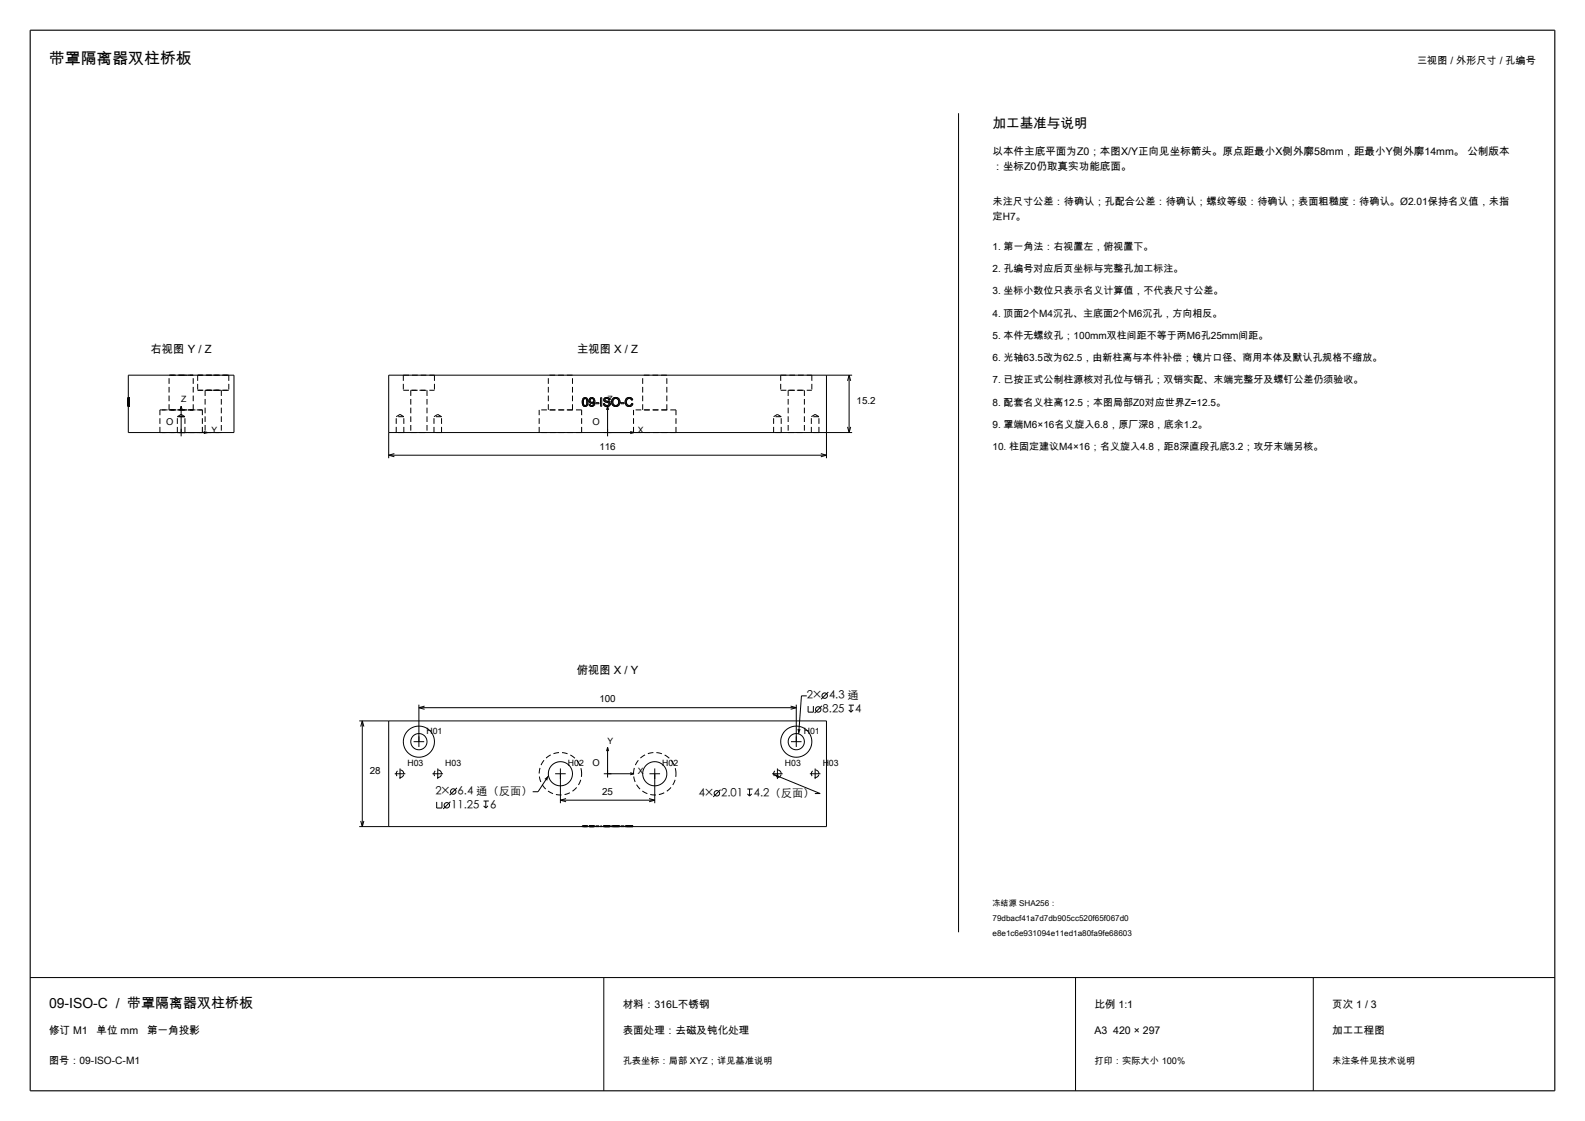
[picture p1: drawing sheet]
<svg xmlns="http://www.w3.org/2000/svg" width="420mm" height="297mm" viewBox="0 0 420 297" stroke-linecap="round" stroke-linejoin="round" font-family="sans-serif">
<path d="M8 8h404v281h-404z" fill="none" stroke="#000" stroke-width=".3"/>
<g fill="none" stroke="#000" stroke-width=".26">
<path d="M254 30v217M34 99.4h28v15.2h-28zM219 99.4v22M225 99.4v15.2M225 99.4l-.4 1.5M225 99.4l.4 1.5M225.8 99.4h-122.8v22M48 107.6v8M48 107.6l-.3 1M48 107.6l.3 1M54 114.3l1 .3-1 .3M103 114.6h122.8"/>
<path d="M154.3 106.5l.2 .9 .5 .3M154.3 106.3v.2M154.4 105.9l-.1 .6M154.4 105.9h.1M154.4 105.8v.1M154.5 105.6v.1M154.6 106.5l.1 .8M154.6 106.5v.1M154.6 106.7l.1 .6M154.7 107.3l.3 .2M154.7 107.3h.1M154.7 105.7l-.1 .8"/>
<path d="M154.8 105.7h-.1M154.8 105.4h-.1M154.9 105.3l-.1 .1M155 107.5h.1M155 105.6l.4 .2M155 105.6l-.3 .1M155 105.6h.1M155 105.3l-.4 .2-.2 .4M155 105.3l.6 .3M155 105.3h-.1M155.1 105.3h.1M155.1 107.5h-.1"/>
<path d="M155.2 107.7h-.2M155.4 105.7v.1M155.4 105.8l.1 .7M155.4 107.3l-.4 .2M155.4 107.3h.1M155.4 107.6h.1M155.4 105.5h.1M155.5 106.9l-.1 .4M155.5 106.8v.1M155.5 106.5l-.1 .8M155.5 106.5v.1M155.5 105.5l.1 .1"/>
<path d="M155.6 105.6l.1 .4M155.6 107.4h.1M155.7 105.8v.2M155.7 107.3h.1M155.7 107.2l-.2 .4-.5 .1M155.7 107.2h.1M155.7 106l.1 .5M155.7 106h.1M155.8 106.1h.1M155.8 106.9v.1M155.8 106.3h.1M155.8 106.4v.1"/>
<path d="M155.8 106.5l-.1 .7M155.8 106.5v.2M156.1 106.1a.7 .7 0 0 0 .7 .8M156.1 106.1v.3M156.1 107.1l.2 .4M156.1 107.1v.1M156.2 107.3v.1M156.2 107.4l.1 .1M156.3 107.5l.5 .2M156.3 107.5l.2 .1M156.4 106.1l.1 .4M156.4 106.1v.1"/>
<path d="M156.4 106.1h.1M156.4 107.1l.1 .3M156.4 107.1h-.3M156.4 107.1v.1M156.5 106.4v.1M156.5 107.3v.1M156.5 106.5l.3 .1 .4-.1M156.5 105.7l-.1 .4M156.5 105.7v.1M156.5 107.4l.3 .1M156.6 105.7h-.1M156.6 107.7h.1"/>
<path d="M156.7 107.4l.1 .1M156.7 107.7h.1M156.8 107.5h.1M156.8 105.3l.4 .2M156.8 105.3a.73 .73 0 0 0-.7 .8M156.8 105.3h.1M156.9 105.6l.3 .1M156.9 105.6l-.4 .1M156.9 105.6h-.1M156.9 107.7h-.1M156.9 106.9h-.1M156.9 105.6h.1"/>
<path d="M157 107.4h-.1M157.1 106.8l-.3 .1M157.1 106.8l-.1 .1M157.1 107.6l-.1 .1M157.1 105.7h.1M157.1 105.4l.1 .1M157.2 105.7l.1 .4M157.2 106.7l-.1 .1M157.2 107.2l-.4 .3M157.2 105.8h.1M157.2 106.4v.1M157.2 107.2h.1"/>
<path d="M157.2 107.6l-.4 .1M157.2 107.6h.1M157.2 105.5l.3 .3M157.2 105.5l.2 .1M157.3 105.9v.2M157.3 106.6h.1M157.3 107l-.1 .2M157.3 107l-.1 .1M157.3 106.1l-.1 .4M157.3 106.1v.1M157.3 106.9v.1M157.3 106.6l-.2 .2"/>
<path d="M157.3 106.6v.4M157.4 107.4h.1M157.5 105.7v.1M157.5 107.2h.1M157.5 105.8l.1 .7M157.5 105.8h.1M157.5 107.2l-.3 .4M157.6 106h.1M157.6 106.8l-.1 .4M157.6 106.3v.2M157.6 106.5l-.1 .7M157.6 106.5v.1"/>
<path d="M157.9 106.7h.8v.3h-.8zM159.1 105.3h.3v2.4h-.3zM159.9 107.1h.1M160 107.3h.1M160 105.9l.1 .3M160 105.9v.1M160 105.9h.1M160 107.3l.3 .3M160 107.3l.1 .1M160 106.2h.1M160.1 106.2l.2 .2M160.1 105.6l-.1 .3"/>
<path d="M160.1 105.6l-.1 .1M160.1 106.3h.1M160.1 105.5v.1M160.2 106.4h.1M160.3 107.6h.1M160.3 105.9l.1 .2M160.3 107.2l.2 .2M160.3 107.2l-.1-.3h-.3l.1 .4M160.3 107.2l.1 .1M160.3 106l.1 .1M160.3 105.8v.1M160.3 106.4l.4 .2"/>
<path d="M160.3 105.4h.1M160.3 107.6l.6 .1M160.4 106.1l.4 .2M160.4 106.1l.1 .1M160.4 105.7l-.1 .2M160.4 105.7l-.1 .1M160.4 106.5h.1M160.4 107.6l.1 .1M160.5 107.7h.1M160.5 107.4h.7M160.5 107.4h.2M160.6 107.7h.1"/>
<path d="M160.6 107.7h.3M160.7 106.6h.1M160.7 107.4h.1M160.7 105.6h.1M160.7 106.6l.5 .1M160.8 106.3h.1M160.8 105.3l.7 .3 .2 .4h-.3M160.8 105.3l-.7 .3M160.8 105.3h-.3M160.8 105.3h.1M160.8 105.6l-.4 .1M160.8 105.6l.4 .1"/>
<path d="M160.8 105.6h.1M160.8 106.3l.5 .1M160.8 106.6h.1M161 106.6h.1M161 106.3h.1M161 107.4h.1M161 107.6v8M161 107.6l-.3 1M161 107.6l.3 1M161 105.3h.1M161.1 107.7h-.2M161.1 106.4h.1"/>
<path d="M161.1 106.7h.1M161.1 105.6l.1 .1M161.2 106.7l.2 .1M161.2 107.7h-.1M161.2 107.4h-.2M161.2 105.7l.2 .3M161.3 107.3h.1M161.3 106.4l.4 .6M161.3 106.4l.1 .1M161.4 106h.1M161.4 107.2l-.2 .2M161.4 107.2l-.1 .1"/>
<path d="M161.4 106.8v.2M161.4 106.9v.1M161.4 107.1v.1M161.4 107v.2M161.4 107.5v.1M161.5 106.5h.1M161.6 105.8h.1M161.6 107.4l-.7 .3M161.6 107.4h.1M161.7 107.1l-.1 .3M161.7 107l-.1 .4M161.7 107v.1"/>
<path d="M162.1 106.5l.1 .6M162.1 106.5v.2M162.1 107l.1 .1M162.2 107.1l.4 .4 .6 .2M162.4 105.6l-.3 .9M162.4 105.6l-.3 .5M162.4 106.5v.4M162.4 106.5l.2 .7M162.6 107.2l.6 .2M162.6 107.2h.1M162.6 105.8l-.2 .7M162.7 105.7l-.1 .1"/>
<path d="M162.8 107.6h.1M162.9 107.7h.2M163.1 107.4h.1M163.1 105.3l-.7 .3M163.2 105.3l.5 .2M163.2 105.3l-.8 .3M163.2 105.3h.1M163.2 105.6l.7 .4M163.2 105.6l-.6 .2M163.2 105.6h.1M163.2 105.6h-.1M163.2 107.7h.1"/>
<path d="M163.3 107.7h.1M163.4 105.6h.1M163.5 105.4h.1M163.7 105.8h.1M163.7 107.6l-.5 .1M163.7 107.6l-.4 .1M163.7 107.2l-.5 .2M163.7 105.5l.4 .4 .2 .6M163.7 105.5l.3 .1M163.7 105.8l.2 .2M163.8 107.5l-.1 .1M163.8 107.1l-.1 .1"/>
<path d="M163.9 106l.1 .5M164 106.5l-.1 .5M164 106.5l-.3 .7M164 107.4h-.1M164.1 107.2v.1M164.2 106.2h.1M164.2 106.8h.1M164.3 106.6h.1M164.3 106.4v.1M164.3 106.5l-.2 .6-.4 .5M164.3 106.5v.1M164.5 106.7h.9v.3h-.9z"/>
<path d="M165.7 106.5l.1 .6M165.7 106.4v.1M165.7 106.6h.1M165.7 106.8l.1 .3M165.7 106.1v.1M165.8 107.1l.3 .4M165.8 107.1l.1 .2M165.8 105.9l-.1 .6M165.8 105.9h.1M165.9 107.3h.1M166 106.5l.1 .5M166 106.5v.1"/>
<path d="M166 106.3h.1M166 107.4l.1 .1M166 106.9l.1 .1M166 106v.5M166 106v.2M166.1 107l.2 .3M166.1 107.1v.1M166.1 107.5l.7 .2M166.2 105.4l-.4 .5M166.2 105.8l-.2 .2M166.2 107.3h.1M166.3 105.7l-.3 .3"/>
<path d="M166.3 107.3l.4 .1M166.4 107.4h.3M166.4 107.7h.4M166.5 105.6l-.2 .1M166.7 105.3l-.5 .1M166.7 105.6l-.4 .1M166.7 105.6l.4 .1M166.7 105.6h-.2M166.8 105.3l.5 .2M166.8 105.3l-.6 .1M166.8 105.3h.1M166.9 105.6h.1"/>
<path d="M167 105.3h.1M167 114.3l1 .3-1 .3M167.1 105.7l.3 .3M167.1 105.7l.1 .1M167.2 105.4l.1 .1M167.3 107.2h.1M167.3 105.9l.1 .1M167.3 105.5l.4 .5h-.3M167.3 105.5l.3 .2M167.4 107.5l-.6 .2M167.4 106.8l.3 .1-.3 .6M167.4 106.8l-.2 .5-.5 .1"/>
<path d="M167.4 106.8v.1M167.5 107.4l-.1 .1M167.7 107h.1M224.6 113.1l.4 1.5M225.4 113.1l-.4 1.5M103 120.6h116M103 120.6l1.5 .4M104.5 120.2l-1.5 .4M217.5 120.2l1.5 .4M219 120.6l-1.5 .4M95.2 191h123.8v28h-123.8M96 191v28"/>
<path d="M96 191l-.4 1.5M96 191l.4 1.5M103 191v28M109.6 196.5h2.8M111 186.7v11.2M111 187.5h100M111 187.5l1.5 .4M112.5 187.1l-1.5 .4M161 198v8M161 198l-.3 1M161 198l.3 1M209.5 187.1l1.5 .4"/>
<path d="M209.6 196.5h2.8M211 186.7v11.2M211 187.5l-1.5 .4M213.8 184.4h-1.4l-.8 10M214.1 187.1v1.6h1.4v-1.6M217.8 187l-1.9 1.9M219.5 183.3l-1.9 2M224.9 186.8h1.4M224.9 188.1l.6 .6M225.5 186.8v1.9M226.1 188.1l-.6 .6M95.6 217.5l.4 1.5"/>
<path d="M96.4 217.5l-.4 1.5M104.6 205h2.8M106 203.6v2.8M114.6 205h2.8M115.7 212.5v1.6h1.4v-1.6M116 203.6v2.8M119.4 212.4l-2 1.9M121.1 208.7l-2 2M128.1 212.2h1.4M128.2 213.5l.5 .6M128.7 212.2v1.9M129.3 213.5l-.6 .6"/>
<path d="M145.3 205.5l-2.7 4.3h-1.4M147.1 205h2.8M148.5 203.6v9.2M148.5 212h25M148.5 212l1.5 .4M150 211.6l-1.5 .4M160 205h8M167 204.7l1 .3M168 205l-1 .3M172 211.6l1.5 .4M172.1 205h2.8M173.5 203.6v9.2"/>
<path d="M173.5 212l-1.5 .4M190.9 209.2l-1.9 1.9M198 209h1.4M198.1 210.3l.5 .6M198.6 209v1.9M199.2 210.3l-.6 .6M204.6 205h2.8M205 205.2l12.3 5h-1.4M206 203.6v2.8M214.6 205h2.8M216 203.6v2.8M8 259h404"/>
<path d="M160 259v30M285 259v30M348 259v30"/>
<circle cx="111" cy="196.5" r="2.15"/>
<circle cx="111" cy="196.5" r="4.1"/>
<circle cx="211" cy="196.5" r="2.15"/>
<circle cx="211" cy="196.5" r="4.1"/>
<circle cx="216.8" cy="188" r=".72"/>
<circle cx="218.5" cy="184.3" r=".72"/>
<circle cx="118.4" cy="213.4" r=".72"/>
<circle cx="120.1" cy="209.7" r=".72"/>
<circle cx="148.5" cy="205" r="3.2"/>
<circle cx="173.5" cy="205" r="3.2"/>
<circle cx="190" cy="210.2" r=".72"/>
</g>
<g fill="none" stroke="#000" stroke-width=".26" stroke-dasharray="1.5 .8" stroke-linecap="butt">
<path d="M44.8 99.4h3.2M48 99.4h3.2M51.2 99.4h-6.4M52.4 99.4h4.1M52.4 99.4v4M56.5 99.4h4.1M60.6 99.4h-8.2M60.6 99.4v4M106.9 99.4h8.2M106.9 99.4v4M115.1 99.4v4M151.7 99.4h-6.4"/>
<path d="M176.7 99.4h-6.4M206.9 99.4h8.2M206.9 99.4v4M215.1 99.4v4M34 105.3v.2M34 105.5v.4M34 105.9v.6M34 106.5v1M34 107.5v.2M34 107.7v-.1M34 107.6v-.4M34 107.2v-.7"/>
<path d="M34 106.5v-.5M34 106v-.4M34 105.6v-.2M34 105.4v-.1M34 107.5v-.1M34 107.4v-.3M34 107.1v.4M34 106.5v-.7M34 105.8v-.3M34 105.5v-.2M34 105.5v.6M34 106.1v.6"/>
<path d="M34 106.7v.2M34 106.9v-.1M34 106.8v-.2M34 106.6v.4M34 107v.2M34 107.2v.2M34 107.4v.1M34 106.7v.3M34 105.3v2.4M34 107.4v-.2M34 107.2v-.3M34 106.9v.4"/>
<path d="M34 107.3v.3M34 107.6v.1M34 107.6v-.2M34 107.4v-.4M34 107v-.3M34 106.7v-.3M34 106.4v-.1M34 106.3v-.2M34 106.1v-.2M34 105.9v-.2M34 105.7v-.1M34 105.6v.1"/>
<path d="M34 105.7v.3M34 105.3v.1M34 105.4v.2M34 105.6v.3M34 105.9v.3M34 106.2v.2M34 106.4v.2M34 106.6v.1M34 106.7v.1M34 106.8v.2M34 107.7v-.2M34 107.5v-.6"/>
<path d="M34 106.8v.5M34 107.3v.1M34 107.4v-.1M34 107.3v-.3M34 107v-.5M34 106v-.3M34 106v-.5M34 105.4v.5M34 106.5v.6M34 105.3v.3M34 105.6v.9M34 107.6v-.5"/>
<path d="M34 107.1v-.6M34 106.5v-.6M34 105.9v-.4M34 105.3h.2M34 107.7h.2M34 107.5h.2M34 106.6h.2M34 106.9h.2M34 107.1h.2M34 106.7h.2M34 107h.2M34 107.4h.2"/>
<path d="M34 106h.2M34 105.6h.2M34 106.8h.2M34 107.3v-.8M34 107.5v-.2M34 107.3v.2M34 106.5v.8M34 105.8v.7M34 105.6v.2M34 106.5v-.8M34 105.7v.4M34 106.1v-.4"/>
<path d="M34 106.5v-.4M34 106.6v-.1M34 106.5v.1M34 106.1v.4M34 106.5v.7M34 106v.5M34 105.8v-.2M34.2 105.5v-.2M34.2 105.3v.1M34.2 105.4v.2M34.2 105.6v.4M34.2 106v.5"/>
<path d="M34.2 106.5v.7M34.2 107.2v.4M34.2 107.6v.1M34.2 107.7v-.2M34.2 107.5v-1M34.2 106.5v-.6M34.2 105.9v-.4M34.2 107.4v.1M34.2 107.5v-.1M34.2 107.4v-.2M34.2 107.2v-.2M34.2 107v-.4"/>
<path d="M34.2 106.6v.2M34.2 106.8v.1M34.2 106.9v-.2M34.2 106.7v-.6M34.2 106.1v-.6M34.2 105.3v.2M34.2 105.5v.3M34.2 105.8v.7M34.2 107.5v-.4M34.2 107.1v.3M34.2 106.7v.3M34.2 105.3v2.4"/>
<path d="M34.2 107.2v.2M34.2 107v-.2M34.2 106.8v-.1M34.2 106.7v-.1M34.2 106.6v-.2M34.2 106.4v-.2M34.2 106.2v-.3M34.2 105.9v-.3M34.2 105.6v-.2M34.2 105.4v-.1M34.2 106v-.3M34.2 105.7v-.1"/>
<path d="M34.2 105.6v.1M34.2 105.7v.2M34.2 105.9v.2M34.2 106.1v.2M34.2 106.3v.1M34.2 106.4v.3M34.2 107v.4M34.2 107.4v.2M34.2 107.7v-.1M34.2 107.6v-.3M34.2 107.3v-.4M34.2 106.9v.3"/>
<path d="M34.2 107.5v.2M34.2 107.1v-.6M34.2 105.9v-.5M34.2 105.5v.5M34.2 105.7v.3M34.2 106.5v.5M34.2 107v.3M34.2 107.3v.1M34.2 107.4v-.1M34.2 107.3v-.5M34.2 106.9v.6M34.2 105.5v.4"/>
<path d="M34.2 105.9v.6M34.2 106.5v.6M34.2 107.1v.5M34.2 106.5v-.9M34.2 105.6v-.3M34.2 106.5v.8M34.2 107.3v.2M34.2 107.5v-.2M34.2 107.3v-.8M34.2 106.5v-.7M34.2 105.8v-.2M34.2 105.7v.8"/>
<path d="M34.2 106.1v-.4M34.2 105.7v.4M34.2 106.1v.4M34.2 106.5v.1M34.2 106.5v-.4M34.2 107.2v-.7M34.2 106.5v-.5M34.2 105.6v.2M42.4 114.6h5.6M42.4 108.6h5.6M42.4 114.6v-6M44.8 108.6h3.2"/>
<path d="M44.8 108.6v-9.2M47 114.6h1M47 110.4h1M47 114.6v-4.2M48 114.6h1M48 114.6h5.6M48 108.6h3.2M48 110.4h1M48 108.6h5.6M48 109.8l-1 .6M48 109.8l1 .6M49 114.6h-2"/>
<path d="M49 110.4h-2M49 114.6v-4.2M51.2 108.6h-6.4M51.2 108.6v-9.2M52.4 103.4h4.1M53.6 114.6h-11.2M53.6 108.6h-11.2M53.6 114.6v-6M54.4 114.6h2.1M54.4 103.4h2.1M54.4 103.4v11.2M56.5 114.6h2.2"/>
<path d="M56.5 103.4h4.1M56.5 103.4h2.2M58.7 114.6h-4.3M58.7 103.4h-4.3M58.7 103.4v11.2M60.6 103.4h-8.2M105 114.6v-4.2M106 109.8l-1 .6M106.9 103.4h8.2M107 114.6h-2M107 114.6v-4.2M107 110.4h-2"/>
<path d="M107 110.4l-1-.6M108.9 114.6h4.3M108.9 103.4v11.2M108.9 103.4h4.3M113.2 103.4v11.2M115 114.6v-4.2M116 109.8l-1 .6M117 114.6h-2M117 114.6v-4.2M117 110.4h-2M117 110.4l-1-.6M142.9 114.6v-6"/>
<path d="M145.3 108.6v-9.2M151.7 108.6v-9.2M151.7 108.6h-6.4M154.1 114.6h-11.2M154.1 114.6v-6M154.1 108.6h-11.2M154.3 106.3l.1-.4M154.4 105.8l.1-.1M154.5 105.6l.1-.1M154.5 107.5l-.2-1M154.6 106.6v.1M154.6 105.5l.1-.1"/>
<path d="M154.7 107.3l.3 .2M155 105.6l-.2 .1M155 105.3h.1M155 107.7l-.5-.2M155.1 107.5l.3-.2M155.2 105.3l.2 .1M155.4 105.7l-.3-.1M155.4 105.4v.1M155.4 107.6l-.2 .1M155.5 107.6h-.1M155.5 106.8v-.2M155.6 105.6l.1 .2"/>
<path d="M155.6 107.4l-.1 .2M155.7 107.3l-.1 .1M155.7 107.2v.1M155.8 106v.1M155.8 107l-.1 .2M155.8 106.1v.2M155.8 106.3v.1M155.8 106.7v.2M156.2 107.3l-.1-.1M156.3 106.7l-.2-.3M156.3 105.5l.5-.2M156.4 106.2l.1 .2"/>
<path d="M156.4 107.2l.1 .1M156.5 105.8l-.1 .3M156.5 107.4h.2M156.6 107.7l-.1-.1M156.7 107.7h-.1M156.8 105.6l-.2 .1M156.8 106.9l-.5-.2M156.8 107.7h-.1M156.8 107.5l.1-.1M156.9 105.3l.2 .1M157 106.9h-.1M157 107.7h-.1"/>
<path d="M157.1 105.7l-.1-.1M157.2 107.6h-.1M157.2 105.8v-.1M157.2 106.4l.1-.2M157.2 107.2v-.1M157.3 105.9l-.1-.1M157.3 106.6l-.1 .1M157.3 106.9v-.3M157.4 105.6l.1 .1M157.4 107.4l-.2 .2M157.5 107.2l-.1 .2M157.5 105.8l.1 .2"/>
<path d="M157.6 106v.3M157.6 106.6v.2M159.9 107.1v-.2M160 107.3l-.1-.2M160 105.9v-.2M160 106.2v-.2M160.1 106.3v-.1M160.1 105.5l.2-.1M160.2 106.4l-.1-.1M160.3 107.6l-.2-.2M160.3 105.9v.1M160.3 105.4h.1"/>
<path d="M160.4 105.4l.1-.1M160.4 107.3l.1 .1M160.4 106.5l-.1-.1M160.4 107.6h-.1M160.5 106.2l.3 .1M160.6 107.7h-.1M160.7 106.6l-.3-.1M160.7 107.7h-.1M160.7 107.4h.2M160.7 105.6l-.3 .1M160.8 105.6h-.1M160.9 107.4h.1"/>
<path d="M160.9 106.3h.1M160.9 105.3h.1M161 106.6h-.2M161 106.3l.1 .1M161 105.3l.2 .1M161.1 106.7l-.1-.1M161.1 105.6h-.3M161.2 107.4l.1-.1M161.2 106.4h.1M161.2 105.4l.3 .2M161.3 107.6l-.1 .1M161.4 106l-.2-.3"/>
<path d="M161.4 107.6h-.1M161.4 106.5h.1M161.4 106.9v-.1M161.4 107.1v-.1M161.5 106.5l.1 .2M161.5 105.6l.1 .2M161.6 107.4l-.2 .1M161.6 106.7l.1 .3M161.6 105.8l.1 .2M161.7 107.2v.1M162.1 106.5v-.4M162.1 107v-.3"/>
<path d="M162.4 106.9l.2 .3M162.6 107.5l-.4-.4M162.6 107.2l.5 .2M162.8 107.6l-.2-.1M162.9 107.7l-.1-.1M163.1 105.3h.1M163.1 105.6l-.4 .1M163.2 107.7h-.1M163.3 107.7h-.1M163.3 105.3l.2 .1M163.4 105.6h-.2M163.6 105.4l.1 .1"/>
<path d="M163.6 105.7l-.1-.1M163.7 105.8l-.1-.1M163.8 107.1l.1-.1M163.9 107.4l-.1 .1M164 105.6l.1 .3M164.1 107.3l-.1 .1M164.1 107.1v.1M164.1 105.9l.1 .3M164.2 106.8l-.1 .3M164.2 106.2l.1 .2M164.3 106.6l-.1 .2M165.7 106.4v-.2"/>
<path d="M165.7 106.6v-.1M165.7 106.8v-.2M165.7 106.1l.1-.2M166 106.6v.3M166 106.3v.2M166 106.2v.1M166 107.4l-.1-.1M166.1 107v.1M166.1 107.2l.1 .1M166.3 105.7l-.1 .1M166.3 107.3l.1 .1M166.4 107.7l-.3-.2"/>
<path d="M166.7 105.3h.1M166.8 105.3h.2M166.9 105.6h-.2M167 105.3l.2 .1M167.1 105.7l-.1-.1M167.2 107.3l.1-.1M167.3 107.2l.1-.3M167.3 105.9l-.1-.1M167.6 105.7l.1 .3M167.7 107l-.2 .4M167.7 106.9v.1M167.9 114.6v-6"/>
<path d="M170.3 108.6v-9.2M176.7 108.6v-9.2M176.7 108.6h-6.4M179.1 114.6h-11.2M179.1 114.6v-6M179.1 108.6h-11.2M205 114.6v-4.2M206 109.8l-1 .6M206.9 103.4h8.2M207 114.6h-2M207 114.6v-4.2M207 110.4h-2"/>
<path d="M207 110.4l-1-.6M208.8 114.6h4.3M208.8 103.4v11.2M208.8 103.4h4.3M213.1 103.4v11.2M215 114.6v-4.2M216 109.8l-1 .6M217 114.6h-2M217 114.6v-4.2M217 110.4h-2M217 110.4l-1-.6M107 205a1 1 0 0 0-1.4-.9 1 1 0 0 0-.2 1.7 1 1 0 0 0 1.6-.6v-.2"/>
<path d="M117 205a1.01 1.01 0 0 0-1.4-.9 1.01 1.01 0 0 0-.2 1.7 1.01 1.01 0 0 0 1.6-.6v-.2M154.1 205a5.6 5.6 0 0 0-8.3-4.9 5.6 5.6 0 0 0-.4 9.6 5.6 5.6 0 0 0 8.7-4.2v-.5M154.3 219h.2M154.3 219v-.2M154.3 218.8h.1M154.4 219h-.1M154.4 218.8h.2M154.5 219h.5M154.5 218.8h-.2M154.6 218.8h.1M154.6 219v-.2M154.6 219h.1"/>
<path d="M154.6 219h-.2M154.6 218.8h.4M154.7 218.8h.3M154.7 219h-.1M154.7 218.8h-.1M154.7 219h.3M155 218.8h-.3M155 219h.4M155 219h-.4M155 219h.5M155 218.8h.4M155 218.8h-.5"/>
<path d="M155 219h-.3M155.4 219h-.4M155.4 218.8h.2M155.4 218.8h.1M155.4 218.8h-.4M155.4 219h.1M155.5 219h.2M155.5 218.8h-.5M155.5 219h-.1M155.5 219v-.2M155.6 219h-.2M155.6 218.8h.1"/>
<path d="M155.7 219h.1M155.7 218.8h-.2M155.7 219h-.1M155.7 218.8h.1M155.8 219h-.1M155.8 219v-.2M155.8 218.8h-.1M156.1 219h.2M156.1 219v-.2M156.1 218.8h.2M156.1 218.8h.3M156.3 219h.5"/>
<path d="M156.3 218.8h-.2M156.3 219h-.2M156.3 218.8h.5M156.4 218.8h.1M156.4 219h.1M156.4 219v-.2M156.4 219h-.3M156.5 218.8h.3M156.5 219h-.1M156.5 218.8h-.1M156.5 219h.4M156.8 219h.3"/>
<path d="M156.8 218.8h-.5M156.8 219h.4M156.8 219h-.3M156.8 218.8h.2M156.8 219h-.5M156.8 218.8h.4M156.9 218.8h-.4M156.9 219h.3M157 219h-.2M157 218.8h.2M157.1 219h.2M157.1 218.8h-.3"/>
<path d="M157.2 218.8h-.3M157.2 219h.1M157.2 218.8h.1M157.2 219h-.4M157.2 219h-.2M157.2 219h.3M157.2 218.8h-.4M157.2 218.8h.3M157.3 219h-.1M157.3 218.8h-.1M157.3 219v-.2M157.3 218.8h-.2"/>
<path d="M157.5 219h-.3M157.5 218.8h.1M157.5 219h.1M157.5 218.8h-.3M157.6 219h-.1M157.6 219v-.2M157.6 218.8h-.1M157.9 219v-.2M157.9 218.8h.8M158.7 219h-.8M158.7 219v-.2M159.1 219v-.2"/>
<path d="M159.1 218.8h.3M159.4 219h-.3M159.4 219v-.2M159.9 219h.1M159.9 219v-.2M159.9 218.8h.3M160 219h.1M160 219v-.2M160 218.8h.1M160 219h.3M160 218.8h-.1M160.1 219h.2"/>
<path d="M160.1 218.8h-.1M160.1 219h-.1M160.1 218.8h.3M160.2 219h-.3M160.2 219v-.2M160.2 218.8h.1M160.3 219h.1M160.3 219v-.2M160.3 218.8h.1M160.3 219h-.1M160.3 218.8h.2M160.3 219h.4"/>
<path d="M160.3 218.8h-.2M160.3 219h.6M160.3 218.8h-.3M160.4 219h-.1M160.4 218.8h.4M160.4 219h-.3M160.4 219h.4M160.4 218.8h-.1M160.5 219h-.2M160.5 218.8h.4M160.7 219h.5M160.7 218.8h-.4"/>
<path d="M160.8 219h-.4M160.8 218.8h.4M160.8 219h.4M160.8 218.8h-.4M160.8 218.8h.5M160.9 219h-.4M160.9 218.8h.3M160.9 219h.4M160.9 218.8h-.6M161.2 219h.2M161.2 218.8h-.5M161.2 219h-.3"/>
<path d="M161.2 218.8h.2M161.2 218.8h-.4M161.2 219h-.4M161.2 218.8h.3M161.3 219h.3M161.3 218.8h-.4M161.3 219h-.5M161.3 218.8h.3M161.4 219h.3M161.4 219v-.2M161.4 218.8h-.2M161.4 219h-.2"/>
<path d="M161.5 219h-.3M161.5 218.8h.2M161.6 219h.1M161.6 218.8h-.3M161.6 219h-.3M161.6 218.8h.1M161.7 219h-.2M161.7 219v-.2M161.7 218.8h-.3M161.7 219h-.1M161.7 218.8h-.1M162.1 219h.1"/>
<path d="M162.1 219v-.2M162.1 218.8h.3M162.2 219h.4M162.2 218.8h-.1M162.4 219h-.3M162.4 218.8h.8M162.4 218.8h.2M162.4 219v-.2M162.4 219h.2M162.6 219h.6M162.6 218.8h-.4M162.6 218.8h.6"/>
<path d="M162.6 219h-.2M162.6 218.8h-.2M163.2 218.8h.5M163.2 219h-.6M163.2 219h.5M163.2 218.8h-.6M163.2 219h-.8M163.2 219h.4M163.6 218.8h-.4M163.6 219h.3M163.7 219h.4M163.7 218.8h-.5"/>
<path d="M163.7 218.8h.3M163.7 219h-.5M163.7 218.8h.4M163.9 218.8h-.3M163.9 219h.1M164 218.8h-.1M164 219h-.3M164 219v-.2M164.1 219h.2M164.1 218.8h-.4M164.1 219h-.4M164.1 218.8h.2"/>
<path d="M164.3 219h-.2M164.3 219v-.2M164.3 218.8h-.2M164.5 219v-.2M164.5 218.8h.9M165.4 219h-.9M165.4 219v-.2M165.7 219h.1M165.7 219v-.2M165.7 218.8h.1M165.8 219h.3M165.8 218.8h-.1"/>
<path d="M165.8 219h-.1M165.8 218.8h.4M166 219v-.2M166 218.8h.1M166 219h.3M166.1 219h-.1M166.1 218.8h.2M166.1 219h.7M166.1 218.8h-.3M166.2 219h-.4M166.2 218.8h.6M166.3 219h.4"/>
<path d="M166.3 218.8h-.3M166.3 219h-.2M166.3 218.8h.4M166.7 219h-.4M166.7 218.8h.5M166.7 219h.4M166.7 218.8h-.4M166.8 219h.6M166.8 218.8h-.7M166.8 219h-.6M166.8 218.8h.5M167.1 219h.3"/>
<path d="M167.1 218.8h-.4M167.2 219h-.5M167.2 218.8h.2M167.3 219h-.5M167.3 218.8h.4M167.4 219h.3M167.4 218.8h-.6M167.4 219v-.2M167.4 218.8h-.3M167.4 219h-.2M167.4 218.8h.3M167.7 219h-.4"/>
<path d="M167.7 219v-.2M167.7 218.8h-.3M167.7 219h-.3M179.1 205a5.6 5.6 0 0 0-8.3-4.9 5.6 5.6 0 0 0-.4 9.6 5.6 5.6 0 0 0 8.7-4.2v-.5M207 205a1.01 1.01 0 0 0-1.4-.9 1.01 1.01 0 0 0-.2 1.7 1.01 1.01 0 0 0 1.6-.6v-.2M217 205a1 1 0 0 0-1.4-.9 1 1 0 0 0-.2 1.7 1 1 0 0 0 1.6-.6v-.2"/>
</g>
<path d="M211.3 193.1l.9 .1-.6 1.2zM144.3 206.4l1-.9-.3 1.3zM205 205.2l1.3 .1-.3 .8z" fill="#000"/>
<text font-size="4.2" x="13" y="17">带罩隔离器双柱桥板</text>
<text font-size="3.7" x="13" y="267">09-ISO-C / 带罩隔离器双柱桥板</text>
<text font-size="3.6" x="263" y="34">加工基准与说明</text>
<g font-size="3">
<text x="39.9" y="93.4">右视图 Y / Z</text>
<text x="152.9" y="93.4">主视图 X / Z</text>
<text x="152.8" y="178.5">俯视图 X / Y</text>
<text x="213.8" y="185.3">2×</text>
<text x="219.7" y="185.3">4.3 通</text>
<text x="218" y="188.9">8.25</text>
<text x="226.6" y="188.9">4</text>
<text x="115.4" y="210.7">2× 6.4 通（反面）</text>
<text x="119.6" y="214.3">11.25</text>
<text x="129.9" y="214.3">6</text>
<text x="185.2" y="211.1">4×</text>
<text x="191.1" y="211.1">2.01</text>
<text x="199.8" y="211.1">4.2（反面）</text>
</g>
<g font-size="2.8">
<text x="263" y="41">以本件主底平面为Z0；本图X/Y正向见坐标箭头。原点距最小X侧外廓58mm，距最小Y侧外廓14mm。 公制版本</text>
<text x="263" y="45.1">：坐标Z0仍取真实功能底面。</text>
<text x="165" y="267">材料：316L不锈钢</text>
<text x="290" y="267">比例 1:1</text>
<text x="353" y="267">页次 1 / 3</text>
<text x="13" y="274">修订 M1</text>
<text x="25.6" y="274">单位 mm</text>
<text x="39" y="274">第一角投影</text>
<text x="165" y="274">表面处理：去磁及钝化处理</text>
<text x="290" y="274">A3 420 × 297</text>
<text x="353" y="274">加工工程图</text>
</g>
<g font-size="2.7">
<text x="375.5" y="17">三视图 / 外形尺寸 / 孔编号</text>
<text x="263" y="54.2">未注尺寸公差：待确认；孔配合公差：待确认；螺纹等级：待确认；表面粗糙度：待确认。Ø2.01保持名义值，未指</text>
<text x="263" y="58.2">定H7。</text>
<text x="13" y="282">图号：09-ISO-C-M1</text>
</g>
<g font-size="2.6">
<text x="263" y="66.2">1. 第一角法：右视置左，俯视置下。</text>
<text x="263" y="72.1">2. 孔编号对应后页坐标与完整孔加工标注。</text>
<text x="263" y="78">3. 坐标小数位只表示名义计算值，不代表尺寸公差。</text>
<text x="263" y="83.9">4. 顶面2个M4沉孔、主底面2个M6沉孔，方向相反。</text>
<text x="263" y="89.8">5. 本件无螺纹孔；100mm双柱间距不等于两M6孔25mm间距。</text>
<text x="263" y="95.7">6. 光轴63.5改为62.5，由新柱高与本件补偿；镜片口径、商用本体及默认孔规格不缩放。</text>
<text x="263" y="101.6">7. 已按正式公制柱源核对孔位与销孔；双销实配、末端完整牙及螺钉公差仍须验收。</text>
<text x="227" y="107">15.2</text>
<text x="263" y="107.5">8. 配套名义柱高12.5；本图局部Z0对应世界Z=12.5。</text>
<text x="263" y="113.4">9. 罩端M6×16名义旋入6.8，原厂深8，底余1.2。</text>
<text x="158.8" y="119.2">116</text>
<text x="263" y="119.3">10. 柱固定建议M4×16；名义旋入4.8，距8深直段孔底3.2；攻牙末端另核。</text>
<text x="158.8" y="186.1">100</text>
<text x="98" y="205">28</text>
<text x="159.6" y="210.6">25</text>
</g>
<g font-size="2.5">
<text x="44" y="112.6">O</text>
<text x="157" y="112.6">O</text>
<text x="157" y="203">O</text>
<text x="165" y="282">孔表坐标：局部 XYZ；详见基准说明</text>
<text x="290" y="282">打印：实际大小 100%</text>
<text x="353" y="282">未注条件见技术说明</text>
</g>
<g font-size="2.3">
<text x="48" y="106.6">Z</text>
<text x="161" y="106.6">Z</text>
<text x="56" y="114.6">Y</text>
<text x="169" y="114.6">X</text>
<text x="113" y="194.5">H01</text>
<text x="161" y="197">Y</text>
<text x="213" y="194.5">H01</text>
<text x="108" y="203">H03</text>
<text x="118" y="203">H03</text>
<text x="150.5" y="203">H02</text>
<text x="175.5" y="203">H02</text>
<text x="208" y="203">H03</text>
<text x="218" y="203">H03</text>
<text x="169" y="205">X</text>
</g>
<g font-size="2.1">
<text x="263" y="240">冻结源 SHA256：</text>
<text x="263" y="244">79dbacf41a7d7db905cc520f65f067d0</text>
<text x="263" y="248">e8e1c6e931094e11ed1a80fa9fe68603</text>
</g>
</svg>
